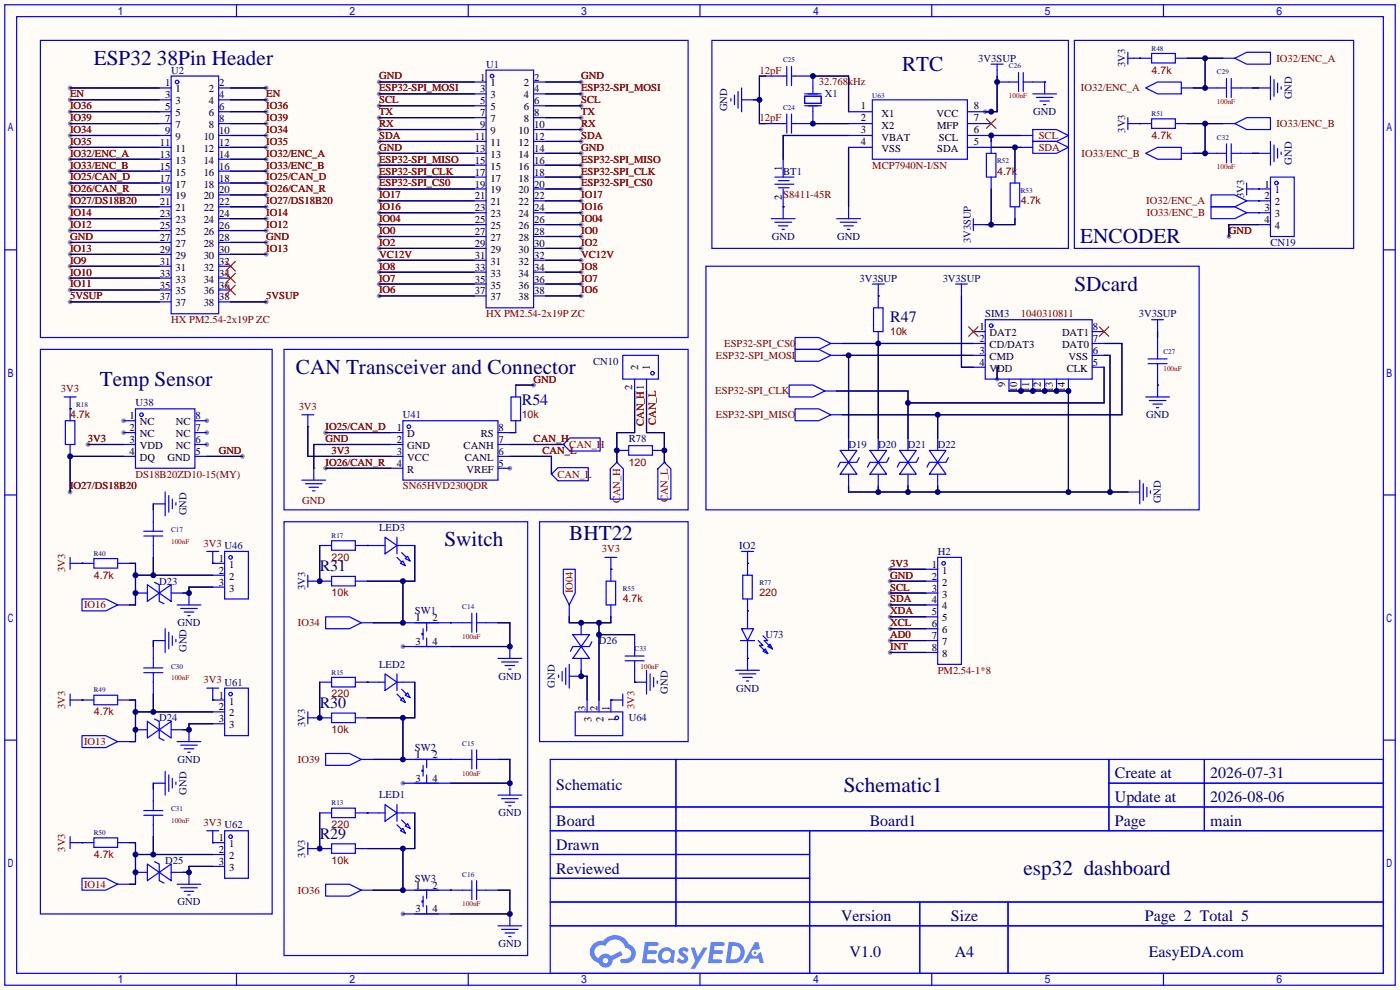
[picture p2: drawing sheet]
<svg xmlns="http://www.w3.org/2000/svg" width="299mm" height="212mm" viewBox="0 0 299 212" stroke-linecap="round" stroke-linejoin="round" font-family="sans-serif">
<path d="M0 0h299.2v211.6h-299.2z" fill="#fffcf7"/>
<g fill="#999">
<circle cx="26.4" cy="89.9" r=".51"/>
<circle cx="26.4" cy="92.5" r=".51"/>
<circle cx="44.2" cy="95" r=".51"/>
<circle cx="44.2" cy="92.5" r=".51"/>
<circle cx="44.2" cy="89.9" r=".51"/>
<circle cx="109" cy="100.1" r=".51"/>
<circle cx="86.1" cy="138.2" r=".51"/>
<circle cx="86.1" cy="167.4" r=".51"/>
<circle cx="86.1" cy="195.3" r=".51"/>
<circle cx="15" cy="64.5" r=".51"/>
<circle cx="15" cy="51.8" r=".51"/>
<circle cx="15" cy="18.8" r=".51"/>
<circle cx="15" cy="29" r=".51"/>
<circle cx="15" cy="31.5" r=".51"/>
<circle cx="15" cy="23.9" r=".51"/>
<circle cx="15" cy="41.7" r=".51"/>
<circle cx="15" cy="44.2" r=".51"/>
<circle cx="15" cy="54.4" r=".51"/>
<circle cx="15" cy="26.4" r=".51"/>
<circle cx="15" cy="34" r=".51"/>
<circle cx="15" cy="36.6" r=".51"/>
<circle cx="15" cy="39.1" r=".51"/>
<circle cx="15" cy="49.3" r=".51"/>
<circle cx="15" cy="46.7" r=".51"/>
<circle cx="15" cy="56.9" r=".51"/>
<circle cx="15" cy="59.4" r=".51"/>
<circle cx="15" cy="62" r=".51"/>
<circle cx="15" cy="21.3" r=".51"/>
<circle cx="56.9" cy="64.5" r=".51"/>
<circle cx="56.9" cy="51.8" r=".51"/>
<circle cx="56.9" cy="18.8" r=".51"/>
<circle cx="56.9" cy="29" r=".51"/>
<circle cx="56.9" cy="31.5" r=".51"/>
<circle cx="56.9" cy="23.9" r=".51"/>
<circle cx="56.9" cy="41.7" r=".51"/>
<circle cx="56.9" cy="44.2" r=".51"/>
<circle cx="56.9" cy="54.4" r=".51"/>
<circle cx="56.9" cy="26.4" r=".51"/>
<circle cx="56.9" cy="34" r=".51"/>
<circle cx="56.9" cy="36.6" r=".51"/>
<circle cx="56.9" cy="39.1" r=".51"/>
<circle cx="56.9" cy="49.3" r=".51"/>
<circle cx="56.9" cy="46.7" r=".51"/>
<circle cx="56.9" cy="21.3" r=".51"/>
<circle cx="124.2" cy="17.5" r=".51"/>
<circle cx="124.2" cy="32.8" r=".51"/>
<circle cx="124.2" cy="50.5" r=".51"/>
<circle cx="124.2" cy="53.1" r=".51"/>
<circle cx="124.2" cy="63.2" r=".51"/>
<circle cx="124.2" cy="60.7" r=".51"/>
<circle cx="124.2" cy="58.2" r=".51"/>
<circle cx="124.2" cy="48" r=".51"/>
<circle cx="124.2" cy="55.6" r=".51"/>
<circle cx="124.2" cy="45.5" r=".51"/>
<circle cx="124.2" cy="42.9" r=".51"/>
<circle cx="124.2" cy="40.4" r=".51"/>
<circle cx="124.2" cy="35.3" r=".51"/>
<circle cx="124.2" cy="30.2" r=".51"/>
<circle cx="124.2" cy="22.6" r=".51"/>
<circle cx="124.2" cy="20.1" r=".51"/>
<circle cx="124.2" cy="37.8" r=".51"/>
<circle cx="124.2" cy="25.1" r=".51"/>
<circle cx="124.2" cy="27.7" r=".51"/>
<circle cx="81" cy="17.5" r=".51"/>
<circle cx="81" cy="32.8" r=".51"/>
<circle cx="81" cy="50.5" r=".51"/>
<circle cx="81" cy="53.1" r=".51"/>
<circle cx="81" cy="63.2" r=".51"/>
<circle cx="81" cy="60.7" r=".51"/>
<circle cx="81" cy="58.2" r=".51"/>
<circle cx="81" cy="48" r=".51"/>
<circle cx="81" cy="55.6" r=".51"/>
<circle cx="81" cy="45.5" r=".51"/>
<circle cx="81" cy="42.9" r=".51"/>
<circle cx="81" cy="30.2" r=".51"/>
<circle cx="81" cy="22.6" r=".51"/>
<circle cx="81" cy="25.1" r=".51"/>
<circle cx="81" cy="27.7" r=".51"/>
<circle cx="69.6" cy="92.5" r=".51"/>
<circle cx="69.6" cy="100.1" r=".51"/>
<circle cx="15" cy="105.2" r=".51"/>
<circle cx="18.8" cy="95" r=".51"/>
<circle cx="51.8" cy="97.5" r=".51"/>
<circle cx="210.6" cy="23.9" r=".51"/>
<circle cx="262.6" cy="50.5" r=".51"/>
<circle cx="81" cy="40.4" r=".51"/>
<circle cx="81" cy="37.8" r=".51"/>
<circle cx="81" cy="35.3" r=".51"/>
<circle cx="114" cy="82.3" r=".51"/>
<circle cx="81" cy="20.1" r=".51"/>
<circle cx="190.2" cy="121.7" r=".51"/>
<circle cx="190.2" cy="124.2" r=".51"/>
<circle cx="190.2" cy="126.7" r=".51"/>
<circle cx="190.2" cy="129.3" r=".51"/>
<circle cx="190.2" cy="131.8" r=".51"/>
<circle cx="190.2" cy="134.4" r=".51"/>
<circle cx="190.2" cy="136.9" r=".51"/>
<circle cx="190.2" cy="139.4" r=".51"/>
<circle cx="213.1" cy="81" r=".51"/>
<circle cx="213.1" cy="78.5" r=".51"/>
</g>
<g fill="none" stroke="#00f" stroke-width=".25">
<path d="M1 1h297.2v209.6h-297.2zM3.6 3.6h292.1v204.4h-292.1zM50.5 1v2.6M100.1 1v2.6M149.6 1v2.6M199.1 1v2.6M248.7 1v2.6M1 53.4h2.6M295.7 53.4h2.5M1 105.8h2.6M295.7 105.8h2.5M1 158.2h2.6"/>
<path d="M295.7 158.2h2.5M117.6 162.3h178.1v45.7h-178.1zM117.6 172.5h178.1M117.6 177.5h178.1M144.5 162.3v35.6M173 177.5v30.5M237 162.3v15.2M237 167.4h58.7M257.4 162.3v15.2M117.6 182.6h55.4M117.6 192.8h178.1M117.6 187.7h55.4"/>
<path d="M117.6 197.9h178.1M196.6 192.8v15.2M215.4 192.8v15.2M50.5 208v2.6M100.1 208v2.6M149.6 208v2.6M199.1 208v2.6M248.7 208v2.6"/>
</g>
<g fill="#5487ff">
<path d="M145.3 202.7a1.3 1.3 0 0 1 1.9 .3l-.4 .6a.54 .54 0 0 0-.9-.2l.1 .2a1.34 1.34 0 0 1 .9 1.8 1.47 1.47 0 0 1-2.3-.1l.5-.6 .8 .5a.31 .31 0 0 0 .4-.3 .31 .31 0 0 0-.3-.4 1.12 1.12 0 0 1-.7-1.8z"/>
<path d="M147.6 202.5h.9l.6 2 1.2-2h.9l-2.7 4.6h-.9l1-1.7z"/>
<path d="M137.8 201.4h1.7a1.31 1.31 0 0 1 1.2 .2 .4 .4 0 0 1-.3 .5l-1.8 .1-.1 .9h1.6a.4 .4 0 0 1 .4 .4 .4 .4 0 0 1-.5 .4h-1.6l-.2 1.2h1.4a.46 .46 0 0 1 .5 0 .46 .46 0 0 1 .1 .5l-.4 .2h-2.6z"/>
<path d="M151.9 201.4h1.7a1.32 1.32 0 0 1 1.2 .2 .39 .39 0 0 1-.3 .5l-1.8 .1-.1 .9h1.6a.4 .4 0 0 1 .4 .4 .4 .4 0 0 1-.4 .4h-1.7l-.2 1.2h1.4a.46 .46 0 0 1 .5 0 .46 .46 0 0 1 .1 .5l-.4 .2h-2.6z"/>
<path d="M161.3 201.4h.8l.3 1.3-.6 .4a.75 .75 0 0 0-1.1 .3 .75 .75 0 0 0 .5 1 .75 .75 0 0 0 .9-.7l.5-.2 .6 2.3h-.8l-.3-.9h-1.8l-.5 .9h-1z"/>
<path d="M155.7 201.4l-.6 4.4h1.5a2.27 2.27 0 0 0 2.6-2.2 2.27 2.27 0 0 0-2.7-2.2zM156.5 202.1a1.5 1.5 0 0 1 1.8 1.6 1.5 1.5 0 0 1-1.9 1.4h-.3z"/>
<path d="M141.2 203a1.6 1.6 0 0 0-.3 2.3 1.6 1.6 0 0 0 2.3 .2l.7 .3 .3-2.4-.1-.3-.5-.1a1.58 1.58 0 0 0-2.4 0zM141.8 203.5a.98 .98 0 0 1 1.6 .4 .98 .98 0 0 1-1.1 1.3 .94 .94 0 0 1-.9-.7 .94 .94 0 0 1 .4-1z"/>
<path d="M126.8 201.8a2.37 2.37 0 0 0 1.1 4 1.54 1.54 0 0 0 1.8 1 1.54 1.54 0 0 0 1.2-1.6l2.2-1.1-.5-.8-2 1a1.57 1.57 0 0 0-2.7 .5 1.5 1.5 0 0 1-.7-2.1 1.5 1.5 0 0 1 2.2-.5 2.23 2.23 0 0 1 2.3-1.4 2.23 2.23 0 0 1 2 1.8 1.16 1.16 0 0 1 1.2 1.1 1.16 1.16 0 0 1-1.1 1.2h-.7a.47 .47 0 0 0-.5 .4 .47 .47 0 0 0 .4 .5 2.17 2.17 0 0 0 2.5-.9 2.17 2.17 0 0 0-.3-2.7l-.8-.4a3.2 3.2 0 0 0-5.5-.7l-1.1 .1zM128.8 205.3a.6 .6 0 0 1 1.2 0 .6 .6 0 0 1-1.2 0z"/>
<circle cx="161.4" cy="203.6" r=".28"/>
</g>
<g fill="none" stroke="#000080" stroke-width=".25">
<path d="M15 18.8h19M49.3 18.8h7.6M81 17.5h20.3M116.6 17.5h7.6M163.6 16.3h-1.3v10.1h1.3M173.7 16.3h7.7v7.6M213.1 16.3v7.6h-2.5M223.3 17.5h.1M243.6 12.4h.1M253.7 12.4h7.7M257.6 12.4v6.4h-2.6M267.7 18.8h1.3"/>
<path d="M15 29h19M15 31.5h19M15 23.9h19M15 26.4h19M15 34h19M15 36.6h19M15 39.1h19M15 21.3h19M49.3 29h7.6M49.3 31.5h7.6M49.3 23.9h7.6M49.3 26.4h7.6"/>
<path d="M49.3 34h7.6M49.3 36.6h7.6M49.3 39.1h7.6M49.3 21.3h7.6M81 32.8h20.3M81 35.3h20.3M81 30.2h20.3M81 22.6h20.3M81 20.1h20.3M81 37.8h20.3M81 25.1h20.3M81 27.7h20.3"/>
<path d="M116.6 32.8h7.6M116.6 35.3h7.6M116.6 30.2h7.6M116.6 22.6h7.6M116.6 20.1h7.6M116.6 37.8h7.6M116.6 25.1h7.6M116.6 27.7h7.6M161 21.3h1.3M173.7 26.4h7.7M181.4 29h-14v5M181.4 31.5v12.7"/>
<path d="M211.8 31.5h6.4M216.9 31.5v5.1M218.2 29h-6.4v1.2M243.6 26.4h.1M253.7 26.4h7.7M257.6 26.4v6.4h-2.6M267.7 32.8h1.3M15 51.8h19M15 41.7h19M15 44.2h19M15 54.4h19M15 49.3h19"/>
<path d="M15 46.7h19M15 56.9h19M15 59.4h19M49.3 51.8h7.6M49.3 41.7h7.6M49.3 44.2h7.6M49.3 54.4h7.6M49.3 49.3h7.6M49.3 46.7h7.6M81 50.5h20.3M81 53.1h20.3M81 58.2h20.3"/>
<path d="M81 48h20.3M81 55.6h20.3M81 45.5h20.3M81 42.9h20.3M81 40.4h20.3M116.6 50.5h7.6M116.6 53.1h7.6M116.6 58.2h7.6M116.6 48h7.6M116.6 55.6h7.6M116.6 45.5h7.6M116.6 42.9h7.6"/>
<path d="M116.6 40.4h7.6M167.4 44.2h.1M211.8 40.4v7.6M216.9 46.7v1.3h-6.3M269 42.9h.1M269 45.5h.1M269 40.4h.1M269 48h-6.4v2.5M15 64.5h19M15 62h19M49.3 64.5h7.6M81 63.2h20.3"/>
<path d="M81 60.7h20.3M116.6 63.2h7.6M116.6 60.7h7.6M180.1 73.4h27.9M180.1 75.9h27.9M181.4 75.9v17.8M187.7 63.2h.1M187.7 73.4v20.3M205.5 63.2v15.3h2.5M213.1 78.5v2.5M236 73.4h3.8v15.2h-59.7M236 75.9h1.2v29.3"/>
<path d="M236 78.5v7.6h-41.9M247.4 70.9v1.2M15 87.4h.1M18.8 95h7.6M26.4 97.5h-11.4v7.7M44.2 97.5h7.6M65.8 91.2v6.3h17.8M69.6 92.5h14M83.6 95h-16.5v5.1M109 92.5h1.2M109 97.5h8.9v3.8M109 95h11.4"/>
<path d="M110.2 82.3h3.8M135.6 83.6v8.9h-3.8v6.3M138.2 83.6v8.9h3.8v6.3M178.8 83.6h15.3v10.1M200.4 88.6v5.1M215.6 83.6h12.7v21.6M247.4 82.3h.1M32.8 107.7v1.3M32.8 119.1v3.8M68.3 116.6v7.6M69.6 100.1h14M78.5 116.6h.1"/>
<path d="M88.6 116.6v7.6h-10.1M181.4 103.9v1.3h59.6M187.7 103.9v1.3M194.1 103.9v1.3M200.4 103.9v1.3M17.5 120.4h.1M27.7 120.4h1.3v8.9h-1.3M29 122.9h16.5M32.8 136.9v1.3M45.5 120.4h.1M45.5 125.5h-5.1v1.2h-1.3M86.1 124.2v8.9h-6.3"/>
<path d="M96.3 133.1h.1M106.4 133.1h2.6v5.1h-12.7M121.7 131.8v1.3h8.9v-1.3M128 135.6h7.6M128 133.1v16.5M130.6 121.7h.1M159.8 130.6h.1M159.8 120.4h.1M190.2 124.2h7.7M190.2 126.7h7.7M190.2 129.3h7.7M190.2 121.7h7.7"/>
<path d="M190.2 131.8h7.7M190.2 134.4h7.7M190.2 136.9h7.7M190.2 139.4h7.7M17.5 149.6h.1M27.7 149.6h1.3v8.9h-1.3M29 152.1h16.5M32.8 148.3v3.8M45.5 149.6h.1M45.5 154.7h-5.1v1.3h-1.3M68.3 145.8v7.6M78.5 145.8h.1"/>
<path d="M86.1 153.4v8.9h-6.3M88.6 145.8v7.6h-10.1M124.2 143.3v1.2h1.3v5.1M130.6 149.6h.1M135.6 145.8h.1M159.8 140.7h.1M32.8 167.4v1.3M32.8 178.8v3.8M68.3 173.7v7.7M78.5 173.7h.1M88.6 173.7v7.7h-10.1M96.3 162.3h.1"/>
<path d="M106.4 162.3h2.6v5.1h-12.7M17.5 180.1h.1M27.7 180.1h1.3v8.9h-1.3M29 182.6h16.5M45.5 180.1h.1M45.5 185.2h-5.1v1.2h-1.3M86.1 181.4v8.8h-6.3M96.3 190.2h.1M106.4 190.2h2.6v5.1h-12.7"/>
</g>
<g fill="none" stroke="#00f" stroke-width=".25">
<path d="M8.6 8.6h138.5v63.5h-138.5zM34 18.8h2.6M36.6 16.3h10.1v50.8h-10.1zM46.7 18.8h2.6M101.3 17.5h2.6M103.9 15h10.1v50.8h-10.1zM114 17.5h2.6M152.1 8.6h76.2v44.5h-76.2zM157.7 19.6v3.5M158.5 18.8v5.1M163.6 16.3h4.5M168.1 14.2v4.1"/>
<path d="M169.2 14.2v4.1M169.2 16.3h4.5v3.5M211.8 13.7h2.6M213.1 13.7v2.6M213.1 17.5h4.6M217.7 15.5v4.1M218.7 17.5h4.6v2.6M218.7 15.5v4.1M229.6 8.6h59.7v44.5h-59.7zM241 12.4h5.1M241 11.2v2.5M244.9 18.8l2.5-1.3h5.1v2.6h-5.1z"/>
<path d="M246.1 11.4h5.1v2.1h-5.1zM251.2 12.4h2.5M252.5 18.8h2.5M257.6 18.8h4.5M261.4 12.4h2.5M262.1 16.8v4M263.1 18.8h4.6M263.1 16.8v4M263.9 12.4l2.5-1.2h5.1v2.5h-5.1zM269 18.8h2.5M271.5 16.3v5M272.3 17v3.6"/>
<path d="M273 17.8v2M273.8 18.5v.6M34 21.3h2.6M34 23.9h2.6M34 26.4h2.6M34 29h2.6M34 31.5h2.6M34 34h2.6M34 36.6h2.6M34 39.1h2.6M46.7 21.3h2.6M46.7 23.9h2.6"/>
<path d="M46.7 26.4h2.6M46.7 29h2.6M46.7 31.5h2.6M46.7 34h2.6M46.7 36.6h2.6M46.7 39.1h2.6M101.3 37.8h2.6M101.3 20.1h2.6M101.3 32.8h2.6M101.3 22.6h2.6M101.3 25.1h2.6M101.3 27.7h2.6"/>
<path d="M101.3 30.2h2.6M101.3 35.3h2.6M114 37.8h2.6M114 20.1h2.6M114 32.8h2.6M114 22.6h2.6M114 25.1h2.6M114 27.7h2.6M114 30.2h2.6M114 35.3h2.6M156.2 21.1v.5M157 20.3v2.1"/>
<path d="M158.5 21.3h2.5M163.6 26.4h4.5M165.6 39.4h4.1M165.6 37.8h4.1M166.4 38.6h2.3M167.4 34v3.8M168.1 24.4v4M169.2 24.4v4M172 20.6h3.5v1.5h-3.5zM172 20.1h3.5M172 22.6h3.5M173.7 22.9v3.5h-4.5"/>
<path d="M181.4 23.9h5M181.4 26.4h5M181.4 29h5M181.4 31.5h5M186.4 21.3h20.4v12.7h-20.4zM206.8 23.9h5M206.8 26.4h5M206.8 29h5M206.8 31.5h5M210.8 32.8h2.1v5h-2.1zM211.8 30.2v2.6M211.8 37.8v2.6"/>
<path d="M215.9 39.1h2v5.1h-2zM216.9 36.6v2.5M218.2 29h2.5M218.2 31.5h2.5M220.7 27.7h5.1l2.5 1.3-2.5 1.2h-5.1zM220.7 30.2h5.1l2.5 1.3-2.5 1.3h-5.1zM220.7 20.1h5.1M221.5 20.8h3.5M222.2 21.6h2.1M223 22.4h.5M241 26.4h5.1M241 25.1v2.6"/>
<path d="M244.9 32.8l2.5-1.3h5.1v2.5h-5.1zM246.1 25.4h5.1v2h-5.1zM251.2 26.4h2.5M252.5 32.8h2.5M257.6 32.8h4.5M261.4 26.4h2.5M262.1 30.7v4.1M263.1 30.7v4.1M263.1 32.8h4.6M263.9 26.4l2.5-1.3h5.1v2.6h-5.1zM266.4 39.1v2.6M269 32.8h2.5"/>
<path d="M271.5 37.8h5.1v12.7h-5.1zM271.5 30.2v5.1M272.3 31v3.5M273 31.8v2M273.8 32.5v.5M34 59.4h2.6M34 56.9h2.6M34 54.4h2.6M34 51.8h2.6M34 49.3h2.6M34 46.7h2.6M34 44.2h2.6"/>
<path d="M34 41.7h2.6M46.7 59.4h2.6M46.7 56.9h2.6M46.7 54.4h2.6M46.7 51.8h2.6M46.7 49.3h2.6M46.7 46.7h2.6M46.7 44.2h2.6M46.7 41.7h2.6M101.3 40.4h2.6M101.3 42.9h2.6M101.3 45.5h2.6"/>
<path d="M101.3 48h2.6M101.3 58.2h2.6M101.3 55.6h2.6M101.3 53.1h2.6M101.3 50.5h2.6M114 40.4h2.6M114 42.9h2.6M114 45.5h2.6M114 48h2.6M114 58.2h2.6M114 55.6h2.6M114 53.1h2.6"/>
<path d="M114 50.5h2.6M150.9 56.9h105.4v52.1h-105.4zM164.8 46.7h5.1M165.6 47.5h3.6M166.4 40.1h2.3M166.4 48.3h2M167.1 49h.5M167.4 40.4v6.3M178.8 46.7h5.1M179.6 47.5h3.5M180.3 48.3h2.1M181.1 49h.5"/>
<path d="M181.4 44.2v2.5M208 48h2.6M208 46.7v2.6M216.9 44.2v2.5M258.8 41.7h5.1l2.5 1.2-2.5 1.3h-5.1zM258.8 44.2h5.1l2.5 1.3-2.5 1.2h-5.1zM266.4 40.4h5.1M266.4 42.9h5.1M266.4 45.5h5.1M269 48h2.5M8.6 74.7h49.6v120.6h-49.6zM34 64.5h2.6"/>
<path d="M34 62h2.6M46.7 64.5h2.6M46.7 62h2.6M60.7 74.7h86.4v34.3h-86.4zM101.3 60.7h2.6M101.3 63.2h2.6M114 60.7h2.6M114 63.2h2.6M133.1 75.9h7.6v5.1h-7.6zM169.9 72.1h5.1l2.5 1.3-2.5 1.3h-5.1zM169.9 74.7h5.1l2.5 1.2-2.5 1.3h-5.1zM177.5 73.4h2.6"/>
<path d="M177.5 75.9h2.6M186.4 60.7h2.6M186.7 65.8h2v5.1h-2zM187.7 60.7v5.1M187.7 70.9v2.5M204.2 60.7h2.6M205.5 60.7v2.5M208 73.4h2.6M208 75.9h2.6M208 70.9h2.6M208 78.5h2.6M210.6 68.3h22.8v12.7h-22.8z"/>
<path d="M233.4 73.4h2.6M233.4 75.9h2.6M233.4 70.9h2.6M233.4 78.5h2.6M245.4 76.7h4M245.4 77.7h4M246.1 68.3h2.6M247.4 68.3v2.6M247.4 72.1v4.6M247.4 77.7v7.1M13.7 84.8h2.6M14 89.9h2v5.1h-2z"/>
<path d="M15 87.4h.1M15 84.8v5.1M15 95v2.5M26.4 89.9h2.6M26.4 92.5h2.6M26.4 95h2.6M26.4 97.5h2.6M29 87.4h12.7v12.7h-12.7zM41.7 89.9h2.5M41.7 92.5h2.5M41.7 95h2.5M41.7 97.5h2.5"/>
<path d="M64.5 88.6h2.6M65.8 91.2h.1M65.8 88.6v2.6M83.6 92.5h2.5M83.6 95h2.5M83.6 97.5h2.5M86.1 89.9h20.3v12.7h-20.3zM106.4 92.5h2.6M106.4 95h2.6M106.4 97.5h2.6M109.2 84.8h2.1v5.1h-2.1zM110.2 82.3v2.5"/>
<path d="M110.2 89.9v2.6M120.4 95l1.4-1.4h6.5v2.8h-6.5zM120.4 95h.1M131.8 98.8h.1M131.8 96.3h2.6M134.4 95.2h5v2.1h-5zM135.6 81v2.6M138.2 81v2.6M139.4 96.3h2.6M142 98.8h.1M168.7 82.3h5l2.6 1.3-2.6 1.2h-5zM169.9 87.4h5.1l2.5 1.2-2.5 1.3h-5.1z"/>
<path d="M176.3 83.6h2.5M177.5 88.6h2.6M179.6 96.3h3.5l-1.7 2.5zM181.4 98.8l1.7 2.5h-3.5zM181.4 93.7v2.6M183.6 97.8l-.5 1h-3.5l-.5 1M185.9 96.3h3.6l-1.8 2.5zM187.7 98.8l1.8 2.5h-3.6zM187.7 93.7v2.6M190 97.8l-.5 1h-3.6l-.5 1M192.3 96.3h3.5l-1.7 2.5zM194.1 98.8l1.7 2.5h-3.5z"/>
<path d="M194.1 93.7v2.6M196.3 97.8l-.5 1h-3.5l-.5 1M198.6 96.3h3.6l-1.8 2.5zM200.4 98.8l1.8 2.5h-3.6zM200.4 93.7v2.6M202.7 97.8l-.5 1h-3.6l-.5 1M215.6 81v2.6M218.2 81v2.6M220.7 81v2.6M223.3 81v2.6M225.8 81v2.6M228.3 81v2.6"/>
<path d="M244.9 84.8h5M245.6 85.6h3.6M246.4 86.4h2M247.1 87.1h.5M15 119.1v2.6M20.1 119.4h5v2h-5zM30.7 113.5h4.1M30.7 114.6h4.1M32.8 109v4.5M32.8 114.6v4.5M32.8 107.7h2.5M35.3 105.2v5"/>
<path d="M36.1 105.9v3.6M36.8 106.7v2M37.6 107.4v.5M44.2 117.9h2.5M45.5 117.9v2.5M48 117.9h5.1v10.1h-5.1zM60.7 111.5h52.1v92.7h-52.1zM64.5 102.6h5.1M65.3 103.4h3.5M66 104.1h2.1M66.8 104.9h.5M67.1 100.1h.1"/>
<path d="M67.1 100.1v2.5M68.3 116.6h2.6M70.9 115.6h5v2h-5zM75.9 116.6h6.4M82.3 114.8l2.5 1.8-2.5 1.8zM83.6 100.1h2.5M84.8 114.8v3.6M84.8 119.1l1.1 1M84.8 116.6h3.8M85.9 118.1l1 1M86.6 119.4l.5-.5 .5 1zM106.4 100.1h2.6"/>
<path d="M115.3 111.5h31.8v47h-31.8zM117.9 101.3l1.4-1.4h6.4v2.8h-6.4zM117.9 101.3h.1M129.3 119.1h2.5M130.4 100.2l1.4-1.4 1.4 1.4v6.5h-2.8zM130.6 119.1v5.1M140.6 100.2l1.4-1.4 1.4 1.4v6.5h-2.8zM158.5 117.9h2.5M159.8 117.9v5M181.4 101.3v2.6M187.7 101.3v2.6M194.1 101.3v2.6"/>
<path d="M200.4 119.1h5.1v22.9h-5.1zM200.4 101.3v2.6M241 105.2h2.6M243.6 102.6v5.1M244.3 103.4v3.5M245.1 104.1v2.1M245.9 104.9v.5M15 120.4h5.1M17.5 120.4h.1M17.5 128h5.1l2.5 1.3-2.5 1.3h-5.1zM25.1 120.4h2.6M25.1 129.3h2.6"/>
<path d="M29 126.7h2.5M31.5 125l2.5 1.7-2.5 1.8zM32.8 138.2v4.5M32.8 136.9h2.5M33 124.5l1 .5v3.5l1.1 .5M34 126.7l2.6-1.7v3.5zM35.3 134.4v5M36.1 135.1v3.6M36.6 126.7h2.5M36.8 135.9v2M37.6 136.7v.5M37.8 129.3h5.1"/>
<path d="M38.6 130h3.6M39.4 130.8h2M40.1 131.6h.5M40.4 126.7v2.6M45.5 120.4h.1M45.5 120.4h2.5M45.5 122.9h2.5M45.5 125.5h2.5M65.8 122.9v2.6M65.8 124.2h5.1M69.6 131.8h5.1l2.5 1.3-2.5 1.3h-5.1zM70.9 123.2h5v2h-5z"/>
<path d="M75.9 124.2h2.6M77.2 133.1h2.6M85.6 120.4l.5-.5 .5 1zM86.1 133.1h14.7M86.1 138.2h10.2M90.4 135.4h-.2v.2h.2M90.4 134.4v2.3M91.2 133.1v1.8M91.2 136.4v1.8M100.8 131.1v4M101.9 133.1h4.5M101.9 131.1v4"/>
<path d="M109 138.2v2.5M120.4 121.7h2.5v5l-1.2 2.6-1.3-2.6zM121.7 129.3v2.5M122.4 135.6h3.6l-1.8 2.6zM124.2 138.2l1.8 2.5h-3.6zM124.2 133.1v2.5M126.5 137.2l-.5 1h-3.6l-.5 1M129.5 124.2h2.1v5.1h-2.1zM130.6 121.7h.1M130.6 129.3v2.5M135.6 135.6v4.6M158.2 136.9h3.1"/>
<path d="M158.5 134.4h2.5l-1.2 2.5zM158.7 122.9h2.1v5.1h-2.1zM159.8 128v6.4M159.8 136.9v6.4M162.1 136.9l1 1h-.8l1.8 1.8M163.1 135.9l1 1h-.8l1.8 1.8M163.1 139.2l.5-.5 .5 1zM164.1 138.2l.5-.5 .5 1zM197.9 124.2h2.5M197.9 129.3h2.5M197.9 136.9h2.5M197.9 126.7h2.5"/>
<path d="M197.9 121.7h2.5M197.9 131.8h2.5M197.9 134.4h2.5M197.9 139.4h2.5M15 148.3v2.6M15 149.6h5.1M17.5 149.6h.1M17.5 157.2h5.1l2.5 1.3-2.5 1.3h-5.1zM20.1 148.6h5v2h-5zM25.1 149.6h2.6M25.1 158.5h2.6M29 156h2.5"/>
<path d="M30.7 142.7h4.1M30.7 143.8h4.1M31.5 154.2l2.5 1.8-2.5 1.7zM32.8 143.8v4.5M33 153.7l1 .5v3.5l1.1 .5M34 156l2.6-1.8v3.5zM36.6 156h2.5M37.8 158.5h5.1M38.6 159.3h3.6M40.4 156v2.5M44.2 147.1h2.5M45.5 149.6h.1"/>
<path d="M45.5 147.1v2.5M45.5 149.6h2.5M45.5 152.1h2.5M45.5 154.7h2.5M48 147.1h5.1v10.1h-5.1zM65.8 152.1v2.6M65.8 153.4h5.1M68.3 145.8h2.6M70.9 144.8h5v2h-5zM70.9 152.4h5v2h-5zM75.9 153.4h2.6M75.9 145.8h6.4"/>
<path d="M82.3 144l2.5 1.8-2.5 1.8zM84.8 144v3.6M84.8 148.3l1.1 1.1M84.8 145.8h3.8M85.6 149.6l.5-.5 .5 1zM85.9 147.3l1 1M86.6 148.6l.5-.5 .5 1zM106.4 140.7h5.1M107.2 141.5h3.5M107.9 142.2h2.1M108.7 143h.5M119.4 144.3v.5"/>
<path d="M120.1 143.5v2M120.9 142.7v3.6M121.7 142v5.1M121.7 144.5h2.5M122.9 152.1h10.2v5.1h-10.2zM124.2 140.7v2.6M125.5 149.6v2.5M128 149.6v2.5M130.6 149.6h.1M130.6 149.6h2.5M130.6 149.6v2.5M133.1 148.3v2.6"/>
<path d="M133.6 140.2h4.1M133.6 141.2h4.1M135.6 141.2v4.6h2.6M138.2 143.3v5M138.9 144v3.6M139.7 144.8v2M140.5 145.5v.6M157.2 143.3h5.1M158 144h3.5M158.7 144.8h2.1M159.5 145.5h.5M15 178.8v2.6"/>
<path d="M20.1 179.1h5v2h-5zM30.7 173.2h4.1M30.7 174.2h4.1M32.8 167.4h2.5M32.8 168.7v4.5M32.8 174.2v4.6M35.3 164.8v5.1M36.1 165.6v3.6M36.8 166.4v2M37.6 167.1v.5M39.4 160h2M40.1 160.8h.5"/>
<path d="M44.2 177.5h2.5M45.5 177.5v2.6M48 177.5h5.1v10.2h-5.1zM68.3 173.7h2.6M69.6 161h5.1l2.5 1.3-2.5 1.3h-5.1zM70.9 172.7h5v2.1h-5zM75.9 173.7h6.4M77.2 162.3h2.6M82.3 172l2.5 1.7-2.5 1.8zM84.8 176.3l1.1 1M84.8 173.7h3.8M84.8 172v3.5"/>
<path d="M85.6 177.5l.5-.5 .5 1.1zM85.9 175.3l1 1M86.1 162.3h14.7M86.1 167.4h10.2M86.6 176.5l.5-.5 .5 1zM90.4 164.6h-.2v.2h.2M90.4 163.6v2.3M91.2 162.3v1.8M91.2 165.6v1.8M100.8 160.3v4M101.9 162.3h4.5M101.9 160.3v4"/>
<path d="M106.4 169.9h5.1M107.2 170.7h3.5M107.9 171.5h2.1M108.7 172.2h.5M109 167.4v2.5M15 180.1h5.1M17.5 180.1h.1M17.5 187.7h5.1l2.5 1.3-2.5 1.2h-5.1zM25.1 180.1h2.6M25.1 189h2.6M29 186.4h2.5M31.5 184.7l2.5 1.7-2.5 1.8z"/>
<path d="M33 184.2l1 .5v3.5l1.1 .5M34 186.4l2.6-1.7v3.5zM36.6 186.4h2.5M37.8 189h5.1M38.6 189.7h3.6M39.4 190.5h2M40.1 191.3h.5M40.4 186.4v2.6M45.5 180.1h.1M45.5 180.1h2.5M45.5 182.6h2.5M45.5 185.2h2.5"/>
<path d="M65.8 180.1v2.5M65.8 181.4h5.1M69.6 189h5.1l2.5 1.2-2.5 1.3h-5.1zM70.9 180.3h5v2.1h-5zM75.9 181.4h2.6M77.2 190.2h2.6M86.1 190.2h14.7M86.1 195.3h10.2M90.4 192.5h-.2v.3h.2M90.4 191.5v2.3M91.2 190.2v1.8M91.2 193.5v1.8"/>
<path d="M100.8 188.2v4.1M101.9 190.2h4.5M101.9 188.2v4.1M106.4 197.9h5.1M107.2 198.6h3.5M107.9 199.4h2.1M109 195.3v2.6M108.7 200.2h.5"/>
<circle cx="37.8" cy="17.5" r=".38"/>
<circle cx="105.2" cy="16.3" r=".38"/>
<circle cx="272.8" cy="39.1" r=".38"/>
<circle cx="139.4" cy="79.8" r=".38"/>
<circle cx="211.8" cy="69.6" r=".38"/>
<circle cx="30.2" cy="88.6" r=".38"/>
<circle cx="87.4" cy="91.2" r=".38"/>
<circle cx="49.3" cy="119.1" r=".38"/>
<circle cx="201.7" cy="120.4" r=".38"/>
<circle cx="49.3" cy="148.3" r=".38"/>
<circle cx="131.8" cy="153.4" r=".38"/>
<circle cx="49.3" cy="178.8" r=".38"/>
</g>
<path d="M210.8 25.4l2.1 2M212.9 25.4l-2.1 2M48.3 58.4l2 2.1M48.3 55.9l2 2M50.3 58.4l-2 2.1M50.3 55.9l-2 2M48.3 61l2 2M50.3 61l-2 2M207 69.8l2 2.1M209 69.8l-2 2.1M234.9 69.8l2.1 2.1M237 69.8l-2.1 2.1" fill="none" stroke="#f00" stroke-width=".25"/>
<g fill="#000080">
<circle cx="142" cy="96.3" r=".63"/>
<circle cx="131.8" cy="96.3" r=".63"/>
<circle cx="15" cy="97.5" r=".63"/>
<circle cx="109" cy="195.3" r=".63"/>
<circle cx="68.3" cy="181.4" r=".63"/>
<circle cx="86.1" cy="181.4" r=".63"/>
<circle cx="86.1" cy="190.2" r=".63"/>
<circle cx="109" cy="167.4" r=".63"/>
<circle cx="68.3" cy="153.4" r=".63"/>
<circle cx="86.1" cy="153.4" r=".63"/>
<circle cx="86.1" cy="162.3" r=".63"/>
<circle cx="109" cy="138.2" r=".63"/>
<circle cx="68.3" cy="124.2" r=".63"/>
<circle cx="86.1" cy="124.2" r=".63"/>
<circle cx="86.1" cy="133.1" r=".63"/>
<circle cx="40.4" cy="126.7" r=".63"/>
<circle cx="173.7" cy="26.4" r=".63"/>
<circle cx="173.7" cy="16.3" r=".63"/>
<circle cx="162.3" cy="21.3" r=".63"/>
<circle cx="213.1" cy="17.5" r=".63"/>
<circle cx="211.8" cy="23.9" r=".63"/>
<circle cx="187.7" cy="73.4" r=".63"/>
<circle cx="200.4" cy="88.6" r=".63"/>
<circle cx="181.4" cy="75.9" r=".63"/>
<circle cx="257.6" cy="12.4" r=".63"/>
<circle cx="257.6" cy="18.8" r=".63"/>
<circle cx="32.8" cy="122.9" r=".63"/>
<circle cx="29" cy="122.9" r=".63"/>
<circle cx="29" cy="126.7" r=".63"/>
<circle cx="40.4" cy="156" r=".63"/>
<circle cx="32.8" cy="152.1" r=".63"/>
<circle cx="29" cy="152.1" r=".63"/>
<circle cx="29" cy="156" r=".63"/>
<circle cx="40.4" cy="186.4" r=".63"/>
<circle cx="32.8" cy="182.6" r=".63"/>
<circle cx="29" cy="182.6" r=".63"/>
<circle cx="29" cy="186.4" r=".63"/>
<circle cx="257.6" cy="26.4" r=".63"/>
<circle cx="257.6" cy="32.8" r=".63"/>
<circle cx="216.9" cy="31.5" r=".63"/>
<circle cx="211.8" cy="29" r=".63"/>
<circle cx="211.8" cy="48" r=".63"/>
<circle cx="124.2" cy="144.5" r=".63"/>
<circle cx="128" cy="135.6" r=".63"/>
<circle cx="128" cy="133.1" r=".63"/>
<circle cx="124.2" cy="133.1" r=".63"/>
<circle cx="218.2" cy="83.6" r=".63"/>
<circle cx="220.7" cy="83.6" r=".63"/>
<circle cx="223.3" cy="83.6" r=".63"/>
<circle cx="225.8" cy="83.6" r=".63"/>
<circle cx="228.3" cy="83.6" r=".63"/>
<circle cx="228.3" cy="105.2" r=".63"/>
<circle cx="200.4" cy="105.2" r=".63"/>
<circle cx="194.1" cy="105.2" r=".63"/>
<circle cx="187.7" cy="105.2" r=".63"/>
<circle cx="237.2" cy="105.2" r=".63"/>
<circle cx="194.1" cy="86.1" r=".63"/>
</g>
<g font-size="4.5" fill="#000080">
<text x="20.1" y="13.9">ESP32 38Pin Header</text>
<text x="192.8" y="15.2">RTC</text>
<text x="230.9" y="52">ENCODER</text>
<text x="229.6" y="62.2">SDcard</text>
<text x="21.3" y="82.5">Temp Sensor</text>
<text x="63.2" y="79.9">CAN Transceiver and Connector</text>
<text x="95" y="116.8">Switch</text>
<text x="121.7" y="115.5">BHT22</text>
<text x="180.3" y="169.2">Schematic1</text>
<text x="218.8" y="187">esp32 dashboard</text>
</g>
<g font-size="3.4" fill="#000080">
<text x="190.2" y="68.8">R47</text>
<text x="111.5" y="86.6">R54</text>
<text x="68.3" y="122.1">R31</text>
<text x="68.3" y="151.3">R30</text>
<text x="238.3" y="166.4">Create at</text>
<text x="258.7" y="166.4">2026-07-31</text>
<text x="118.9" y="168.9">Schematic</text>
<text x="238.3" y="171.4">Update at</text>
<text x="258.7" y="171.4">2026-08-06</text>
<text x="68.3" y="179.3">R29</text>
<text x="118.9" y="176.5">Board</text>
<text x="185.9" y="176.5">Board1</text>
<text x="238.3" y="176.5">Page</text>
<text x="258.7" y="176.5">main</text>
<text x="118.9" y="181.6">Drawn</text>
<text x="118.9" y="186.7">Reviewed</text>
<text x="179.8" y="196.8">Version</text>
<text x="203.2" y="196.8">Size</text>
<text x="244.7" y="196.8">Page 2 Total 5</text>
<text x="181.6" y="204.5">V1.0</text>
<text x="204.1" y="204.5">A4</text>
<text x="245.5" y="204.5">EasyEDA.com</text>
</g>
<g font-size="2.3" fill="#000080">
<text x="36.6" y="15.7">U2</text>
<text x="103.9" y="14.4">U1</text>
<text x="209.1" y="13.2">3V3SUP</text>
<text x="240.5" y="14.4" transform="rotate(-90 240.5 14.4)">3V3</text>
<text x="155.4" y="23.8" transform="rotate(-90 155.4 23.8)">GND</text>
<text x="176.3" y="20.8">X1</text>
<text x="276.1" y="21.2" transform="rotate(-90 276.1 21.2)">GND</text>
<text x="220.8" y="24.6">GND</text>
<text x="240.5" y="28.4" transform="rotate(-90 240.5 28.4)">3V3</text>
<text x="276.1" y="35.2" transform="rotate(-90 276.1 35.2)">GND</text>
<text x="167.4" y="37.3">BT1</text>
<text x="265.9" y="42.3" transform="rotate(-90 265.9 42.3)">3V3</text>
<text x="164.9" y="51.3">GND</text>
<text x="178.9" y="51.3">GND</text>
<text x="207.5" y="52" transform="rotate(-90 207.5 52)">3V3SUP</text>
<text x="271.5" y="52.5">CN19</text>
<text x="183.7" y="60.2">3V3SUP</text>
<text x="201.5" y="60.2">3V3SUP</text>
<text x="210.6" y="67.8">SIM3</text>
<text x="243.4" y="67.8">3V3SUP</text>
<text x="126.7" y="77.9">CN10</text>
<text x="29" y="86.8">U38</text>
<text x="86.1" y="89.4">U41</text>
<text x="244.9" y="89.4">GND</text>
<text x="134.4" y="94.5">R78</text>
<text x="181.4" y="95.7">D19</text>
<text x="187.7" y="95.7">D20</text>
<text x="194.1" y="95.7">D21</text>
<text x="200.4" y="95.7">D22</text>
<text x="248.1" y="107.6" transform="rotate(-90 248.1 107.6)">GND</text>
<text x="39.8" y="110.1" transform="rotate(-90 39.8 110.1)">GND</text>
<text x="81" y="113.5">LED3</text>
<text x="158" y="117.3">IO2</text>
<text x="200.4" y="118.6">H2</text>
<text x="34" y="124.9">D23</text>
<text x="65.2" y="126.2" transform="rotate(-90 65.2 126.2)">3V3</text>
<text x="88.6" y="131.3">SW1</text>
<text x="37.9" y="133.8">GND</text>
<text x="128" y="137.6">D26</text>
<text x="163.6" y="136.4">U73</text>
<text x="39.8" y="139.4" transform="rotate(-90 39.8 139.4)">GND</text>
<text x="81" y="142.7">LED2</text>
<text x="106.5" y="145.3">GND</text>
<text x="118.6" y="147" transform="rotate(-90 118.6 147)">GND</text>
<text x="142.7" y="148.2" transform="rotate(-90 142.7 148.2)">GND</text>
<text x="157.3" y="147.8">GND</text>
<text x="34" y="154.1">D24</text>
<text x="65.2" y="155.4" transform="rotate(-90 65.2 155.4)">3V3</text>
<text x="134.4" y="154.1">U64</text>
<text x="88.6" y="160.5">SW2</text>
<text x="37.9" y="163">GND</text>
<text x="39.8" y="169.8" transform="rotate(-90 39.8 169.8)">GND</text>
<text x="81" y="170.7">LED1</text>
<text x="106.5" y="174.5">GND</text>
<text x="35.3" y="184.6">D25</text>
<text x="65.2" y="183.3" transform="rotate(-90 65.2 183.3)">3V3</text>
<text x="88.6" y="188.4">SW3</text>
<text x="37.9" y="193.5">GND</text>
<text x="106.5" y="202.4">GND</text>
</g>
<g font-size="2.3" fill="#800000">
<text x="81" y="17">GND</text>
<text x="124.2" y="17">GND</text>
<text x="162.3" y="15.7">12pF</text>
<text x="246.1" y="15.7">4.7k</text>
<text x="272.8" y="13.2">IO32/ENC_A</text>
<text x="15" y="23.3">IO36</text>
<text x="15" y="20.8">EN</text>
<text x="56.9" y="23.3">IO36</text>
<text x="56.9" y="20.8">EN</text>
<text x="81" y="22.1">SCL</text>
<text x="81" y="19.5">ESP32-SPI_MOSI</text>
<text x="124.2" y="22.1">SCL</text>
<text x="124.2" y="19.5">ESP32-SPI_MOSI</text>
<text x="175" y="18.3">32.768kHz</text>
<text x="231" y="19.5">IO32/ENC_A</text>
<text x="15" y="28.4">IO34</text>
<text x="15" y="25.9">IO39</text>
<text x="56.9" y="28.4">IO34</text>
<text x="56.9" y="25.9">IO39</text>
<text x="81" y="29.7">SDA</text>
<text x="81" y="24.6">TX</text>
<text x="81" y="27.1">RX</text>
<text x="124.2" y="29.7">SDA</text>
<text x="124.2" y="24.6">TX</text>
<text x="124.2" y="27.1">RX</text>
<text x="162.3" y="25.9">12pF</text>
<text x="222" y="29.7">SCL</text>
<text x="246.1" y="29.7">4.7k</text>
<text x="272.8" y="27.1">IO33/ENC_B</text>
<text x="15" y="31">IO35</text>
<text x="15" y="33.5">IO32/ENC_A</text>
<text x="56.9" y="31">IO35</text>
<text x="56.9" y="33.5">IO32/ENC_A</text>
<text x="81" y="32.2">GND</text>
<text x="81" y="34.8">ESP32-SPI_MISO</text>
<text x="124.2" y="32.2">GND</text>
<text x="124.2" y="34.8">ESP32-SPI_MISO</text>
<text x="222" y="32.2">SDA</text>
<text x="231.2" y="33.5">IO33/ENC_B</text>
<text x="15" y="41.1">IO26/CAN_R</text>
<text x="15" y="36">IO33/ENC_B</text>
<text x="15" y="38.6">IO25/CAN_D</text>
<text x="56.9" y="41.1">IO26/CAN_R</text>
<text x="56.9" y="36">IO33/ENC_B</text>
<text x="56.9" y="38.6">IO25/CAN_D</text>
<text x="81" y="39.8">ESP32-SPI_CS0</text>
<text x="81" y="37.3">ESP32-SPI_CLK</text>
<text x="124.2" y="39.8">ESP32-SPI_CS0</text>
<text x="124.2" y="37.3">ESP32-SPI_CLK</text>
<text x="186.4" y="36">MCP7940N-I/SN</text>
<text x="213.1" y="37.3">4.7k</text>
<text x="15" y="43.7">IO27/DS18B20</text>
<text x="15" y="46.2">IO14</text>
<text x="56.9" y="43.7">IO27/DS18B20</text>
<text x="56.9" y="46.2">IO14</text>
<text x="81" y="47.5">IO04</text>
<text x="81" y="44.9">IO16</text>
<text x="81" y="42.4">IO17</text>
<text x="124.2" y="47.5">IO04</text>
<text x="124.2" y="44.9">IO16</text>
<text x="124.2" y="42.4">IO17</text>
<text x="167.4" y="42.4">S8411-45R</text>
<text x="218.2" y="43.7">4.7k</text>
<text x="245" y="43.7">IO32/ENC_A</text>
<text x="245.1" y="46.2">IO33/ENC_B</text>
<text x="15" y="51.3">GND</text>
<text x="15" y="53.8">IO13</text>
<text x="15" y="48.7">IO12</text>
<text x="56.9" y="51.3">GND</text>
<text x="56.9" y="53.8">IO13</text>
<text x="56.9" y="48.7">IO12</text>
<text x="81" y="50">IO0</text>
<text x="81" y="52.5">IO2</text>
<text x="124.2" y="50">IO0</text>
<text x="124.2" y="52.5">IO2</text>
<text x="262.6" y="50">GND</text>
<text x="15" y="56.4">IO9</text>
<text x="15" y="58.9">IO10</text>
<text x="81" y="57.6">IO8</text>
<text x="81" y="55.1">VC12V</text>
<text x="124.2" y="57.6">IO8</text>
<text x="124.2" y="55.1">VC12V</text>
<text x="15" y="64">5VSUP</text>
<text x="15" y="61.4">IO11</text>
<text x="56.9" y="64">5VSUP</text>
<text x="81" y="62.7">IO6</text>
<text x="81" y="60.2">IO7</text>
<text x="124.2" y="62.7">IO6</text>
<text x="124.2" y="60.2">IO7</text>
<text x="36.6" y="69.1">HX PM2.54-2x19P ZC</text>
<text x="103.9" y="67.8">HX PM2.54-2x19P ZC</text>
<text x="190.2" y="71.6">10k</text>
<text x="218.2" y="67.8">1040310811</text>
<text x="153" y="76.7">ESP32-SPI_MOSI</text>
<text x="154.8" y="74.1">ESP32-SPI_CS0</text>
<text x="13" y="83.8">3V3</text>
<text x="114" y="81.8">GND</text>
<text x="15" y="89.4">4.7k</text>
<text x="63.8" y="87.6">3V3</text>
<text x="111.5" y="89.4">10k</text>
<text x="152.9" y="84.3">ESP32-SPI_CLK</text>
<text x="153" y="89.4">ESP32-SPI_MISO</text>
<text x="18.8" y="94.5">3V3</text>
<text x="69.6" y="94.5">GND</text>
<text x="69.6" y="91.9">IO25/CAN_D</text>
<text x="114" y="94.5">CAN_H</text>
<text x="121.7" y="95.7">CAN_H</text>
<text x="137.6" y="91.1" transform="rotate(-90 137.6 91.1)">CAN_H1</text>
<text x="140.2" y="90.8" transform="rotate(-90 140.2 90.8)">CAN_L</text>
<text x="46.7" y="97">GND</text>
<text x="69.6" y="99.5">IO26/CAN_R</text>
<text x="70.9" y="97">3V3</text>
<text x="116" y="97">CAN_L</text>
<text x="134.4" y="99.5">120</text>
<text x="15" y="104.6">IO27/DS18B20</text>
<text x="29" y="102.1">DS18B20ZD10-15(MY)</text>
<text x="64.6" y="107.7">GND</text>
<text x="86.1" y="104.6">SN65HVD230QDR</text>
<text x="119.1" y="102.1">CAN_L</text>
<text x="132.6" y="107.6" transform="rotate(-90 132.6 107.6)">CAN_H</text>
<text x="142.7" y="107.4" transform="rotate(-90 142.7 107.4)">CAN_L</text>
<text x="43.5" y="116.8">3V3 U46</text>
<text x="70.9" y="119.9">220</text>
<text x="128.6" y="118.1">3V3</text>
<text x="13.9" y="122.3" transform="rotate(-90 13.9 122.3)">3V3</text>
<text x="20.1" y="123.7">4.7k</text>
<text x="190.2" y="121.1">3V3</text>
<text x="190.2" y="123.7">GND</text>
<text x="18" y="130">IO16</text>
<text x="70.9" y="127.5">10k</text>
<text x="122.4" y="126.7" transform="rotate(-90 122.4 126.7)">IO04</text>
<text x="133.1" y="128.7">4.7k</text>
<text x="162.3" y="127.5">220</text>
<text x="190.2" y="126.2">SCL</text>
<text x="190.2" y="128.7">SDA</text>
<text x="190.2" y="131.3">XDA</text>
<text x="63.7" y="133.8">IO34</text>
<text x="190.2" y="133.8">XCL</text>
<text x="190.2" y="136.4">AD0</text>
<text x="190.2" y="138.9">INT</text>
<text x="200.4" y="144">PM2.54-1*8</text>
<text x="43.5" y="146">3V3 U61</text>
<text x="70.9" y="149.1">220</text>
<text x="13.9" y="151.6" transform="rotate(-90 13.9 151.6)">3V3</text>
<text x="20.1" y="152.9">4.7k</text>
<text x="135.6" y="151.6" transform="rotate(-90 135.6 151.6)">3V3</text>
<text x="18" y="159.2">IO13</text>
<text x="70.9" y="156.7">10k</text>
<text x="63.7" y="163">IO39</text>
<text x="43.5" y="176.5">3V3 U62</text>
<text x="70.9" y="177">220</text>
<text x="13.9" y="182" transform="rotate(-90 13.9 182)">3V3</text>
<text x="20.1" y="183.4">4.7k</text>
<text x="70.9" y="184.6">10k</text>
<text x="18" y="189.7">IO14</text>
<text x="63.7" y="191">IO36</text>
</g>
<g font-size="2.3">
<text x="102.6" y="17.2">1</text>
<text x="114.2" y="17.2">2</text>
<text x="35.3" y="18.5">1</text>
<text x="35.3" y="21">3</text>
<text x="35.3" y="23.6">5</text>
<text x="37.5" y="19.8">1</text>
<text x="37.5" y="22.3">3</text>
<text x="44.7" y="22.3">4</text>
<text x="44.7" y="19.8">2</text>
<text x="46.9" y="23.6">6</text>
<text x="46.9" y="21">4</text>
<text x="46.9" y="18.5">2</text>
<text x="102.6" y="19.8">3</text>
<text x="102.6" y="22.3">5</text>
<text x="104.8" y="18.5">1</text>
<text x="104.8" y="21">3</text>
<text x="104.8" y="23.6">5</text>
<text x="112" y="23.6">6</text>
<text x="112" y="21">4</text>
<text x="112" y="18.5">2</text>
<text x="114.2" y="22.3">6</text>
<text x="114.2" y="19.8">4</text>
<text x="184" y="23.3">1</text>
<text x="208.1" y="23.3">8</text>
<text x="35.3" y="26.1">7</text>
<text x="35.3" y="28.6">9</text>
<text x="37.5" y="24.8">5</text>
<text x="37.5" y="27.4">7</text>
<text x="37.5" y="29.9">9</text>
<text x="43.5" y="29.9">10</text>
<text x="44.7" y="27.4">8</text>
<text x="44.7" y="24.8">6</text>
<text x="46.9" y="28.6">10</text>
<text x="46.9" y="26.1">8</text>
<text x="101.5" y="29.9">11</text>
<text x="102.6" y="24.8">7</text>
<text x="102.6" y="27.4">9</text>
<text x="104.8" y="26.1">7</text>
<text x="104.8" y="28.6">9</text>
<text x="110.8" y="28.6">10</text>
<text x="112" y="26.1">8</text>
<text x="114.2" y="29.9">12</text>
<text x="114.2" y="27.4">10</text>
<text x="114.2" y="24.8">8</text>
<text x="184" y="25.8">2</text>
<text x="184" y="28.4">3</text>
<text x="188.4" y="25">X1</text>
<text x="188.4" y="27.5">X2</text>
<text x="200.2" y="25">VCC</text>
<text x="200.3" y="27.5">MFP</text>
<text x="208.1" y="28.4">6</text>
<text x="208.1" y="25.8">7</text>
<text x="34.2" y="31.2">11</text>
<text x="34.2" y="33.7">13</text>
<text x="37.5" y="32.5">11</text>
<text x="37.5" y="35">13</text>
<text x="43.5" y="35">14</text>
<text x="43.5" y="32.5">12</text>
<text x="46.9" y="33.7">14</text>
<text x="46.9" y="31.2">12</text>
<text x="101.5" y="32.5">13</text>
<text x="101.5" y="35">15</text>
<text x="104.8" y="31.2">11</text>
<text x="104.8" y="33.7">13</text>
<text x="110.8" y="33.7">14</text>
<text x="110.8" y="31.2">12</text>
<text x="114.2" y="35">16</text>
<text x="114.2" y="32.5">14</text>
<text x="184" y="30.9">4</text>
<text x="188.4" y="30">VBAT</text>
<text x="188.4" y="32.6">VSS</text>
<text x="200.3" y="32.6">SDA</text>
<text x="200.7" y="30">SCL</text>
<text x="208.1" y="30.9">5</text>
<text x="34.2" y="36.3">15</text>
<text x="34.2" y="38.8">17</text>
<text x="34.2" y="41.3">19</text>
<text x="37.5" y="37.5">15</text>
<text x="37.5" y="40.1">17</text>
<text x="43.5" y="40.1">18</text>
<text x="43.5" y="37.5">16</text>
<text x="46.9" y="41.3">20</text>
<text x="46.9" y="38.8">18</text>
<text x="46.9" y="36.3">16</text>
<text x="101.5" y="37.5">17</text>
<text x="101.5" y="40.1">19</text>
<text x="104.8" y="36.3">15</text>
<text x="104.8" y="38.8">17</text>
<text x="104.8" y="41.3">19</text>
<text x="110.8" y="41.3">20</text>
<text x="110.8" y="38.8">18</text>
<text x="110.8" y="36.3">16</text>
<text x="114.2" y="40.1">20</text>
<text x="114.2" y="37.5">18</text>
<text x="167.1" y="36.6" transform="rotate(-90 167.1 36.6)">1</text>
<text x="270.3" y="40.1">1</text>
<text x="272.5" y="41.3">1</text>
<text x="34.2" y="43.9">21</text>
<text x="34.2" y="46.4">23</text>
<text x="37.5" y="42.6">19</text>
<text x="37.5" y="45.2">21</text>
<text x="37.5" y="47.7">23</text>
<text x="43.5" y="47.7">24</text>
<text x="43.5" y="45.2">22</text>
<text x="43.5" y="42.6">20</text>
<text x="46.9" y="46.4">24</text>
<text x="46.9" y="43.9">22</text>
<text x="101.5" y="42.6">21</text>
<text x="101.5" y="45.2">23</text>
<text x="101.5" y="47.7">25</text>
<text x="104.8" y="43.9">21</text>
<text x="104.8" y="46.4">23</text>
<text x="110.8" y="46.4">24</text>
<text x="110.8" y="43.9">22</text>
<text x="114.2" y="47.7">26</text>
<text x="114.2" y="45.2">24</text>
<text x="114.2" y="42.6">22</text>
<text x="167.1" y="42.8" transform="rotate(-90 167.1 42.8)">2</text>
<text x="270.3" y="42.6">2</text>
<text x="270.3" y="45.2">3</text>
<text x="270.3" y="47.7">4</text>
<text x="272.5" y="43.9">2</text>
<text x="272.5" y="46.4">3</text>
<text x="34.2" y="49">25</text>
<text x="34.2" y="51.5">27</text>
<text x="37.5" y="50.2">25</text>
<text x="37.5" y="52.8">27</text>
<text x="43.5" y="52.8">28</text>
<text x="43.5" y="50.2">26</text>
<text x="46.9" y="51.5">28</text>
<text x="46.9" y="49">26</text>
<text x="101.5" y="50.2">27</text>
<text x="101.5" y="52.8">29</text>
<text x="104.8" y="49">25</text>
<text x="104.8" y="51.5">27</text>
<text x="110.8" y="51.5">28</text>
<text x="110.8" y="49">26</text>
<text x="114.2" y="52.8">30</text>
<text x="114.2" y="50.2">28</text>
<text x="272.5" y="49">4</text>
<text x="34.2" y="54">29</text>
<text x="34.2" y="56.6">31</text>
<text x="34.2" y="59.1">33</text>
<text x="37.5" y="55.3">29</text>
<text x="37.5" y="57.9">31</text>
<text x="43.5" y="57.9">32</text>
<text x="43.5" y="55.3">30</text>
<text x="46.9" y="59.1">34</text>
<text x="46.9" y="56.6">32</text>
<text x="46.9" y="54">30</text>
<text x="101.5" y="55.3">31</text>
<text x="101.5" y="57.9">33</text>
<text x="104.8" y="54">29</text>
<text x="104.8" y="56.6">31</text>
<text x="104.8" y="59.1">33</text>
<text x="110.8" y="59.1">34</text>
<text x="110.8" y="56.6">32</text>
<text x="110.8" y="54">30</text>
<text x="114.2" y="57.9">34</text>
<text x="114.2" y="55.3">32</text>
<text x="34.2" y="61.7">35</text>
<text x="34.2" y="64.2">37</text>
<text x="37.5" y="60.4">33</text>
<text x="37.5" y="62.9">35</text>
<text x="37.5" y="65.5">37</text>
<text x="43.5" y="65.5">38</text>
<text x="43.5" y="62.9">36</text>
<text x="43.5" y="60.4">34</text>
<text x="46.9" y="64.2">38</text>
<text x="46.9" y="61.7">36</text>
<text x="101.5" y="60.4">35</text>
<text x="101.5" y="62.9">37</text>
<text x="104.8" y="61.7">35</text>
<text x="104.8" y="64.2">37</text>
<text x="110.8" y="64.2">38</text>
<text x="110.8" y="61.7">36</text>
<text x="114.2" y="62.9">38</text>
<text x="114.2" y="60.4">36</text>
<text x="209.3" y="70.6">1</text>
<text x="211.5" y="71.8">DAT2</text>
<text x="227" y="71.8">DAT1</text>
<text x="233.6" y="70.6">8</text>
<text x="209.3" y="73.1">2</text>
<text x="209.3" y="75.6">3</text>
<text x="211.5" y="74.4">CD/DAT3</text>
<text x="211.5" y="76.9">CMD</text>
<text x="227" y="74.4">DAT0</text>
<text x="228.4" y="76.9">VSS</text>
<text x="233.6" y="75.6">6</text>
<text x="233.6" y="73.1">7</text>
<text x="135.1" y="83.4" transform="rotate(-90 135.1 83.4)">2</text>
<text x="136.4" y="79" transform="rotate(-90 136.4 79)">2</text>
<text x="138.9" y="79" transform="rotate(-90 138.9 79)">1</text>
<text x="209.3" y="78.2">4</text>
<text x="211.5" y="79.4">VDD</text>
<text x="214.8" y="82.6" transform="rotate(-90 214.8 82.6)">9</text>
<text x="217.4" y="83.8" transform="rotate(-90 217.4 83.8)">10</text>
<text x="219.9" y="83.8" transform="rotate(-90 219.9 83.8)">11</text>
<text x="222.5" y="83.8" transform="rotate(-90 222.5 83.8)">12</text>
<text x="225" y="83.8" transform="rotate(-90 225 83.8)">13</text>
<text x="227.5" y="83.8" transform="rotate(-90 227.5 83.8)">14</text>
<text x="228" y="79.4">CLK</text>
<text x="233.6" y="78.2">5</text>
<text x="27.7" y="89.6">1</text>
<text x="41.8" y="89.6">8</text>
<text x="27.7" y="92.1">2</text>
<text x="27.7" y="94.7">3</text>
<text x="29.9" y="90.9">NC</text>
<text x="29.9" y="93.4">NC</text>
<text x="29.9" y="96">VDD</text>
<text x="37.6" y="96">NC</text>
<text x="37.6" y="93.4">NC</text>
<text x="37.6" y="90.9">NC</text>
<text x="41.8" y="94.7">6</text>
<text x="41.8" y="92.1">7</text>
<text x="84.8" y="92.1">1</text>
<text x="84.8" y="94.7">2</text>
<text x="87" y="93.4">D</text>
<text x="87" y="96">GND</text>
<text x="99.1" y="96">CANH</text>
<text x="102.7" y="93.4">RS</text>
<text x="106.6" y="94.7">7</text>
<text x="106.6" y="92.1">8</text>
<text x="27.7" y="97.2">4</text>
<text x="29.9" y="98.5">DQ</text>
<text x="35.8" y="98.5">GND</text>
<text x="41.8" y="97.2">5</text>
<text x="84.8" y="97.2">3</text>
<text x="84.8" y="99.8">4</text>
<text x="87" y="98.5">VCC</text>
<text x="87" y="101">R</text>
<text x="99.3" y="98.5">CANL</text>
<text x="99.7" y="101">VREF</text>
<text x="106.6" y="99.8">5</text>
<text x="106.6" y="97.2">6</text>
<text x="46.7" y="120.1">1</text>
<text x="46.7" y="122.6">2</text>
<text x="46.7" y="125.2">3</text>
<text x="48.9" y="121.4">1</text>
<text x="48.9" y="123.9">2</text>
<text x="199.1" y="121.4">1</text>
<text x="199.1" y="123.9">2</text>
<text x="201.3" y="122.6">1</text>
<text x="201.3" y="125.2">2</text>
<text x="48.9" y="126.4">3</text>
<text x="199.1" y="126.4">3</text>
<text x="199.1" y="129">4</text>
<text x="199.1" y="131.5">5</text>
<text x="201.3" y="127.7">3</text>
<text x="201.3" y="130.2">4</text>
<text x="88.8" y="132.8">1</text>
<text x="88.8" y="137.9">3</text>
<text x="92.5" y="132.8">2</text>
<text x="92.5" y="137.9">4</text>
<text x="199.1" y="134.1">6</text>
<text x="199.1" y="136.6">7</text>
<text x="201.3" y="132.8">5</text>
<text x="201.3" y="135.3">6</text>
<text x="201.3" y="137.9">7</text>
<text x="199.1" y="139.1">8</text>
<text x="201.3" y="140.4">8</text>
<text x="46.7" y="149.3">1</text>
<text x="46.7" y="151.8">2</text>
<text x="46.7" y="154.4">3</text>
<text x="48.9" y="150.6">1</text>
<text x="48.9" y="153.1">2</text>
<text x="48.9" y="155.6">3</text>
<text x="125.2" y="152" transform="rotate(-90 125.2 152)">3</text>
<text x="126.4" y="154.2" transform="rotate(-90 126.4 154.2)">3</text>
<text x="127.7" y="152" transform="rotate(-90 127.7 152)">2</text>
<text x="129" y="154.2" transform="rotate(-90 129 154.2)">2</text>
<text x="130.2" y="152" transform="rotate(-90 130.2 152)">1</text>
<text x="131.5" y="154.2" transform="rotate(-90 131.5 154.2)">1</text>
<text x="88.8" y="162">1</text>
<text x="92.5" y="162">2</text>
<text x="88.8" y="167.1">3</text>
<text x="92.5" y="167.1">4</text>
<text x="46.7" y="179.8">1</text>
<text x="46.7" y="182.3">2</text>
<text x="46.7" y="184.9">3</text>
<text x="48.9" y="181">1</text>
<text x="48.9" y="183.6">2</text>
<text x="48.9" y="186.1">3</text>
<text x="88.8" y="189.9">1</text>
<text x="92.5" y="189.9">2</text>
<text x="88.8" y="195">3</text>
<text x="92.5" y="195">4</text>
</g>
<g font-size="1.5" fill="#000080">
<text x="246.1" y="10.8">R48</text>
<text x="167.4" y="13.3">C25</text>
<text x="215.6" y="14.6">C26</text>
<text x="260.1" y="15.9">C29</text>
<text x="167.4" y="23.5">C24</text>
<text x="186.4" y="21">U63</text>
<text x="246.1" y="24.8">R51</text>
<text x="260.1" y="29.9">C32</text>
<text x="213.1" y="34.9">R52</text>
<text x="218.2" y="41.3">R53</text>
<text x="248.7" y="75.6">C27</text>
<text x="16.3" y="87">R18</text>
<text x="36.6" y="113.7">C17</text>
<text x="20.1" y="118.8">R40</text>
<text x="70.9" y="114.9">R17</text>
<text x="162.3" y="125.1">R77</text>
<text x="98.8" y="130.2">C14</text>
<text x="133.1" y="126.4">R55</text>
<text x="36.6" y="142.9">C30</text>
<text x="135.6" y="139.1">C33</text>
<text x="20.1" y="148">R49</text>
<text x="70.9" y="144.2">R15</text>
<text x="98.8" y="159.4">C15</text>
<text x="36.6" y="173.4">C31</text>
<text x="70.9" y="172.1">R13</text>
<text x="20.1" y="178.4">R50</text>
<text x="98.8" y="187.3">C16</text>
</g>
<g font-size="1.5" fill="#800000">
<text x="215.6" y="21">100nF</text>
<text x="260.1" y="22.2">100nF</text>
<text x="260.1" y="36.2">100nF</text>
<text x="248.7" y="79.4">100nF</text>
<text x="36.6" y="116.2">100nF</text>
<text x="98.8" y="136.5">100nF</text>
<text x="136.9" y="142.9">100nF</text>
<text x="36.6" y="145.4">100nF</text>
<text x="98.8" y="165.7">100nF</text>
<text x="36.6" y="175.9">100nF</text>
<text x="98.8" y="193.7">100nF</text>
</g>
</svg>
